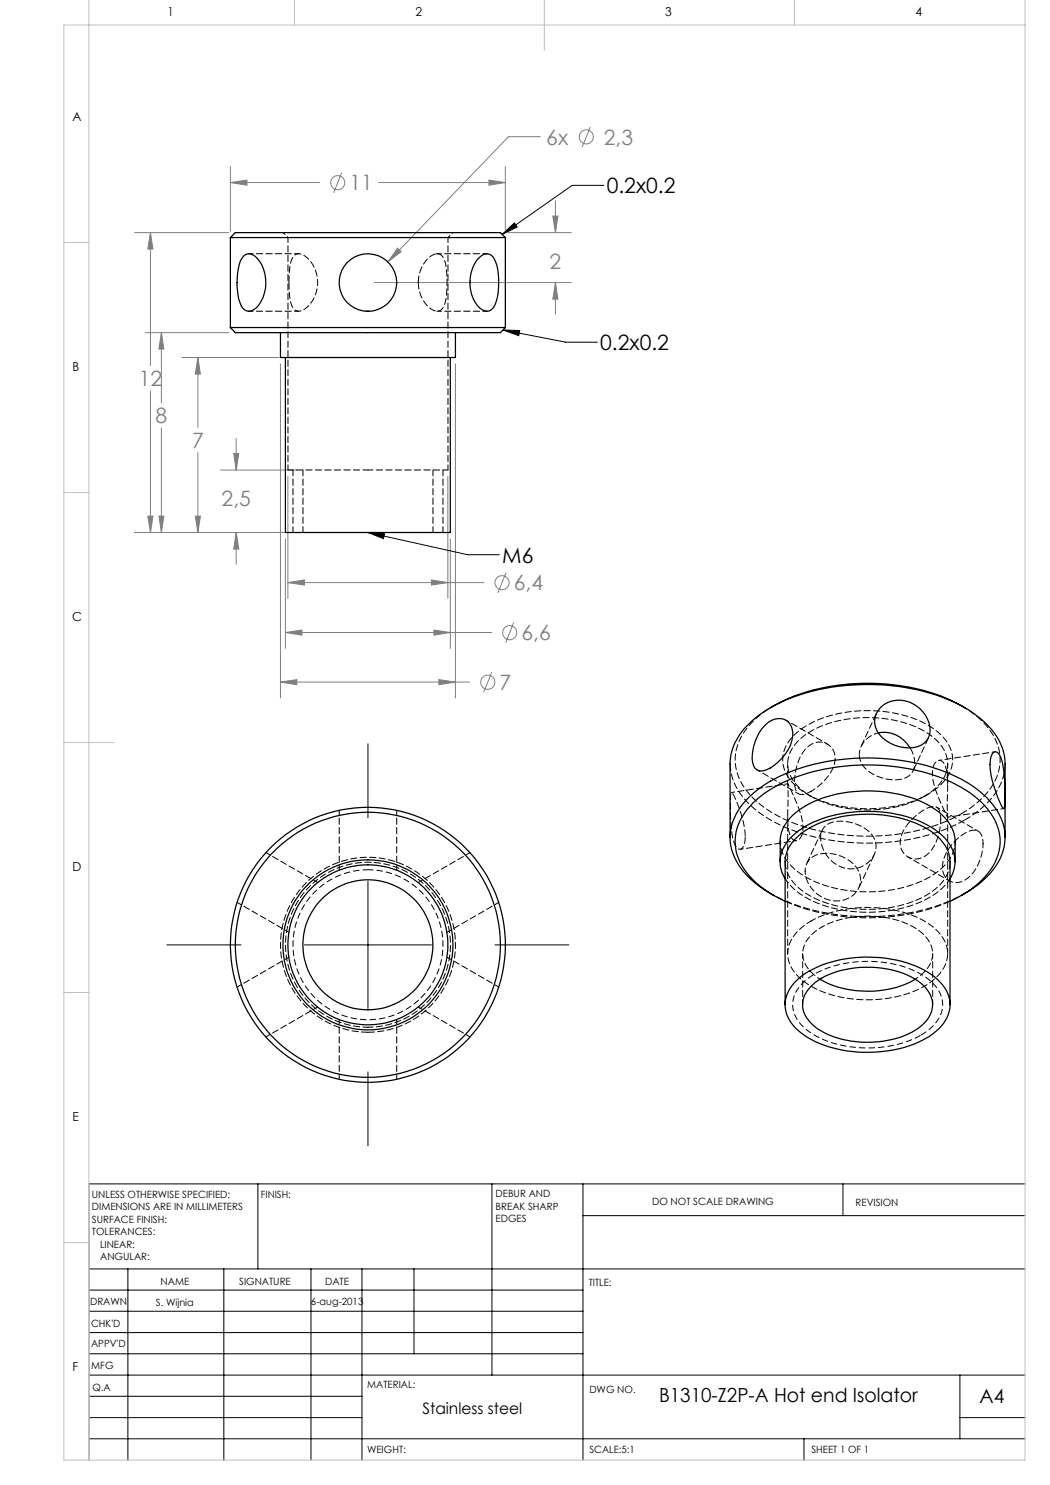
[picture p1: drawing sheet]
<svg xmlns="http://www.w3.org/2000/svg" width="210mm" height="297mm" viewBox="0 0 210 297" stroke-linecap="round" stroke-linejoin="round" font-family="sans-serif">
<g fill="none" stroke="#808080" stroke-width=".2">
<path d="M46.1 36.5l3.3-.5v1zM46.1 33.3v12.9M46.1 36.5h17.8M68.3 34.5l-1.6 4.1M75.7 36.5h25.4M97.8 36l3.3 .5-3.3 .5zM101.1 33.3v12.9M108.1 27.3h-6.4l-24.1 25.1M118.1 25.4l-1.6 4M26.9 46.5h18.9M30.1 46.5l.5 3.3h-1zM30.1 46.5v26.6"/>
<path d="M74.9 56.5h39.4M79.5 49.6l.7 .7-2.6 2.1zM101.4 46.5h12.9M110.6 43.2h1l-.5 3.3zM111.1 56.5l.5 3.3h-1zM111.1 40.2v6.3M111.1 56.5v6.4M29.1 66.5h16.7M30.1 78.2v28.3M32.3 66.5l.5 3.3h-1zM32.3 66.5v14.1M36.4 71.5h19.4"/>
<path d="M39.6 71.5l.5 3.3h-1zM39.6 71.5v14M56.1 72.8v66.8M91.1 72.8v66.8M32.3 85.6v20.9M39.6 90.5v16M44.1 94h15.2M46.7 90.7h1.1l-.6 3.3zM47.2 87.7v6.3M57.6 95.3v24.4M89.6 95.3v24.4M26.9 106.5h32.4"/>
<path d="M29.6 103.2h1l-.5 3.3zM31.8 103.2h1l-.5 3.3zM39.1 103.2h1l-.5 3.3zM47.2 106.5l.6 3.3h-1.1zM47.2 106.5v6.4M57.1 107.8v21.9M57.6 116.5h39.2M57.6 116.5l3.3-.5v1zM86.3 116l3.3 .5-3.3 .5zM90.1 107.8v21.9M101.2 114.5l-1.6 4.1M56.1 136.4l3.3-.5v1z"/>
<path d="M56.1 136.4h37.8M57.1 126.5l3.3-.5v1zM57.1 126.5h41.2M86.8 126l3.3 .5-3.3 .5zM87.8 135.9l3.3 .5-3.3 .5zM98.4 134.4l-1.7 4.1M102.7 124.5l-1.6 4"/>
<circle cx="67.5" cy="36.5" r="1.42"/>
<circle cx="117.3" cy="27.4" r="1.41"/>
<circle cx="100.4" cy="116.5" r="1.41"/>
<circle cx="97.5" cy="136.4" r="1.41"/>
<circle cx="101.9" cy="126.5" r="1.42"/>
</g>
<path d="M73.6 173.9a15 15 0 0 0-13.2 22.2 15 15 0 0 0 25.8 1 15 15 0 0 0-11.5-23.1l-1.1-.1" fill="none" stroke="#000" stroke-width=".2" stroke-dasharray="1.3 .6" stroke-dashoffset=".2" stroke-linecap="butt"/>
<path d="M184.1 207.1a23.3 23.3 0 0 1-21.6-.3 6.9 6.9 0 0 1-3.9-6.7 8.8 8.8 0 0 1 5.6-5.9 23.6 23.6 0 0 1 20.3 .8 6.9 6.9 0 0 1 4 6.7 7.9 7.9 0 0 1-4.4 5.4" fill="none" stroke="#000" stroke-width=".2" stroke-dasharray="1.3 .6" stroke-linecap="butt"/>
<g fill="none" stroke="#000" stroke-width=".2">
<path d="M120.8 37.1h-6.4l-14 9.8M100.4 46.9l2.5-2.3 .5 .8zM100.6 66l3.3 .1-.1 1zM100.6 66l12.5 2.4h6.4M73.6 106.5l3.3 .2-.2 1zM73.6 106.5l19.9 4.4h6.4M73.6 148.8v14.8M73.6 176.3v25.4M33.4 189h14.8M60.9 189h25.4M99 189h14.8M73.6 214.4v14.8"/>
<path d="M51.6 236.8v17M98.4 236.8v38.2M116.6 236.8v55.2M168.6 236.8v6.3M205 236.8h-187.2v55.2M17.8 253.8h187.2M17.8 258h98.8M25.6 253.8v38.2M44.8 253.8v38.2M62.2 253.8v38.2M72.4 253.8v38.2M82.8 253.8v17"/>
<path d="M116.6 243.1h88.4M17.8 270.8h98.8M17.8 266.5h98.8M17.8 262.3h98.8M17.8 279.3h54.6M17.8 275h187.2M192 275v12.8M17.8 287.8h187.2M17.8 283.5h54.6M160.8 287.8v4.2M192 283.5h13"/>
</g>
<path d="M17.8 0v292M58.9 0v5M108.9 0v10M158.9 0v5M205 0v292h-192.2v-287h192.2M12.8 48.5h5M12.8 98.5h5M12.8 148.5h10M12.8 198.5h5M12.8 248.5h5" fill="none" stroke="#c0c0c0" stroke-width=".2"/>
<path d="M58.6 106.5v-12.5M88.6 106.5v-12.5" fill="none" stroke="#000" stroke-width=".2" stroke-dasharray="1.3 .6" stroke-dashoffset=".1"/>
<path d="M30.1 46.5l.5 3.3h-1zM29.6 103.2h1l-.5 3.3zM47.2 106.5l.6 3.3h-1.1zM46.7 90.7h1.1l-.6 3.3zM39.1 103.2h1l-.5 3.3zM39.6 71.5l.5 3.3h-1zM31.8 103.2h1l-.5 3.3zM32.3 66.5l.5 3.3h-1zM57.1 126.5l3.3-.5v1zM86.8 126l3.3 .5-3.3 .5zM57.6 116.5l3.3-.5v1zM86.3 116l3.3 .5-3.3 .5zM56.1 136.4l3.3-.5v1zM87.8 135.9l3.3 .5-3.3 .5zM46.1 36.5l3.3-.5v1zM97.8 36l3.3 .5-3.3 .5zM79.5 49.6l-1.9 2.8 2.6-2.1zM110.6 43.2h1l-.5 3.3zM111.1 56.5l.5 3.3h-1z" fill="#808080"/>
<path d="M73.6 106.5l3.3 .2-.2 1zM100.4 46.9l2.5-2.3 .5 .8zM100.6 66l3.3 .1-.1 1z" fill="#000"/>
<g fill="none" stroke="#000" stroke-width=".25">
<path d="M46.1 47.5l1-1h53l1 1M46.1 47.5h55M46.1 47.5v18M48.7 51.2a1.85 1.85 0 0 1 2.8 .6 7.7 7.7 0 0 1-.1 9.7 1.92 1.92 0 0 1-2.5 .5 5.8 5.8 0 0 1-1.4-4 12 12 0 0 1 .9-6.3zM95.7 51.7a2 2 0 0 1 2.4-.7 5.3 5.3 0 0 1 1.6 3.8 11.5 11.5 0 0 1-1 6.7 1.65 1.65 0 0 1-2.7 .1 7.6 7.6 0 0 1-.3-9.9zM101.1 47.5v18M46.1 65.5h55M46.1 65.5l1 1h53l1-1M56.1 66.5v5h35v-5M57.1 71.5v35h33v-35M152.9 145.1a3.2 3.2 0 0 1 5-.4 5.3 5.3 0 0 1-.8 6.1 7.7 7.7 0 0 1-4.9 3.4 1.72 1.72 0 0 1-1.7-1.7 9.5 9.5 0 0 1 2.4-7.4zM154.1 141.6a39.2 39.2 0 0 1 22.7-4.8 36 36 0 0 1 16.2 4.8"/>
<path d="M175.7 146.6a6 6 0 0 1 6.3 2.9M176.2 141.4a6.1 6.1 0 0 1 9.6 3.2 3.7 3.7 0 0 1-4.1 5 7.5 7.5 0 0 1-6.3-3.4 3.8 3.8 0 0 1 .8-4.8zM198.5 150.6a.7 .7 0 0 1 1.2 .1 12.5 12.5 0 0 1 1.2 6.1 19.3 19.3 0 0 1-.1 4.9 1.12 1.12 0 0 1-.7-.9 22.4 22.4 0 0 1-2.1-7.9 3.8 3.8 0 0 1 .5-2.3zM146 167.5v-14.7a11.3 11.3 0 0 1 4.2-8.5 31.4 31.4 0 0 1 16.1-6.9 43.5 43.5 0 0 1 25.4 3.5 17.2 17.2 0 0 1 8.7 8.6l.5 1.6 .1 1.6v14.8M154.8 179.1a16.4 16.4 0 0 1-8.5-9.2 10.6 10.6 0 0 1 3.6-10.6 29.9 29.9 0 0 1 15.7-7 44.1 44.1 0 0 1 25.6 3 16.8 16.8 0 0 1 9.4 9.3 10.5 10.5 0 0 1-3.1 10.7l-2.3 1.9-2.9 1.9M156 172.4v-4.1a8.2 8.2 0 0 1 4.4-6.7 25.8 25.8 0 0 1 16.8-3.2 19.6 19.6 0 0 1 11.7 5.1 7.1 7.1 0 0 1 2.1 4.8v4.1M157 175.8a6.5 6.5 0 0 1 1.5-8.6 21.3 21.3 0 0 1 13.3-4.9 24.8 24.8 0 0 1 15.3 3.7 7.5 7.5 0 0 1 3.8 7.7l-.9 2.1M157 180.3a17.4 17.4 0 0 1-9.3-8.6 9.6 9.6 0 0 1 2.3-10.5 26.4 26.4 0 0 1 13.7-7.1 42.7 42.7 0 0 1 26.6 2.3 17.4 17.4 0 0 1 9 8.4 9.7 9.7 0 0 1-2.3 10.6 21.4 21.4 0 0 1-7 4.9M158.8 196.7a17.8 17.8 0 0 1 10.3-4.9 25.4 25.4 0 0 1 16.5 2.6 7.7 7.7 0 0 1 4.4 7.3 9.2 9.2 0 0 1-5.6 6.4 25.8 25.8 0 0 1-22.9-.6 8.5 8.5 0 0 1-4.5-6.1 6.5 6.5 0 0 1 1.8-4.7zM162.6 196.9a17.1 17.1 0 0 1 12-3.4 15.4 15.4 0 0 1 10.5 4 5 5 0 0 1-.9 7.7 18.4 18.4 0 0 1-13.1 3.1 14.9 14.9 0 0 1-8.9-3.7 4.9 4.9 0 0 1 .4-7.7zM164 195.9a20.2 20.2 0 0 0 19.1 0M157 200.9v-28.5a7.7 7.7 0 0 1 4.1-6.3 25.3 25.3 0 0 1 18.4-2.6 15.8 15.8 0 0 1 9 4.9l1 1.7 .5 1.8v29"/>
<circle cx="73.6" cy="56.5" r="5.8"/>
<circle cx="73.6" cy="189" r="16"/>
<circle cx="73.6" cy="189" r="26.5"/>
<circle cx="73.6" cy="189" r="27.5"/>
<circle cx="73.6" cy="189" r="17"/>
<circle cx="73.6" cy="189" r="13"/>
</g>
<g fill="none" stroke="#000" stroke-width=".2" stroke-dasharray="1.3 .6">
<path d="M49.8 50.7h.1M57.8 56.5l.1 2.7a4.2 4.2 0 0 0 1.2 2.9 2.52 2.52 0 0 0 2.9-1.3 6.7 6.7 0 0 0-1.5-9.9 1.56 1.56 0 0 0-2.3 1.2l-.3 1.5-.1 2.9M59.7 50.7h.1M79.3 56.4v.1M79.3 56.5v.4M83.7 56.5a6.3 6.3 0 0 0 3 5.6 1.56 1.56 0 0 0 2.3-1.3 19.8 19.8 0 0 0-.2-9 1.56 1.56 0 0 0-2.6-.6 6.5 6.5 0 0 0-2.5 5.3M83.7 56.5v-.2M87.2 50.8h.2M87.4 50.7h.1M94 56.1v.5M97.4 50.8h-.2M49.7 62.2h.1"/>
<path d="M87.4 62.2h.1M97.2 62.2h.2M192.3 141.1a14.7 14.7 0 0 1 7.5 8.9 10.6 10.6 0 0 1-4.1 10.4l-1.6 1.2-1.8 1.2M73.6 206.4a17.5 17.5 0 0 0 15.3-25.9 17.5 17.5 0 0 0-30.1-.9 17.5 17.5 0 0 0 13.7 26.8h1.1"/>
</g>
<path d="M73.9 62.2h-1M157.5 152.8v4.1M189.5 156.9v-4.1M191 168.3a8 8 0 0 1-4 6.4 26.2 26.2 0 0 1-18.7 3.2 17.2 17.2 0 0 1-10.9-5.7l-1-1.8-.4-2.1" fill="none" stroke="#000" stroke-width=".2" stroke-dasharray="1.3 .6" stroke-dashoffset=".5"/>
<path d="M57.6 94h16M73.6 94h16M184.8 159.3a24.8 24.8 0 0 1-23.1-.3 7.3 7.3 0 0 1-4.1-7.2 9.4 9.4 0 0 1 5.8-6.2 25.2 25.2 0 0 1 21.6 .7 7.6 7.6 0 0 1 4.5 7.1 8.3 8.3 0 0 1-4.7 5.9M157.5 163.3v27.4M160.5 190.7v10.2M162.2 184.2a24.8 24.8 0 0 1 23.2 .3 7.3 7.3 0 0 1 4 7.2 9.4 9.4 0 0 1-5.7 6.2 25.2 25.2 0 0 1-21.7-.8 7.6 7.6 0 0 1-4.4-7 8.3 8.3 0 0 1 4.6-5.9M189.5 190.7v-27.4M186.5 200.9v-10.2" fill="none" stroke="#000" stroke-width=".2" stroke-dasharray="1.3 .6" stroke-dashoffset=".3"/>
<g fill="none" stroke="#000" stroke-width=".2" stroke-dasharray="1.3 .6" stroke-dashoffset=".4">
<path d="M59.7 50.7h-9.9M97.4 50.7h-10M49.8 62.2h9.9M87.4 62.2h10M161.5 158.9l.7 .4M162.2 158.3a10.5 10.5 0 0 0 4.7-5.4 3.2 3.2 0 0 0-1.2-4 3.2 3.2 0 0 0-4.1 .4 9.9 9.9 0 0 0-2.5 8.6 1.31 1.31 0 0 0 1.8 .9l1.3-.5M175.7 146.6a4.8 4.8 0 0 0-3.9 4.3M184.9 159.3l.7-.4M63.5 176.5l-10.3-6M67.8 162.1v11.9M79.3 174v-11.9M94 170.5l-10.3 6"/>
<path d="M188.2 163.9a10.3 10.3 0 0 1-2.4 6.7 3.3 3.3 0 0 1-4.4 .7 3.3 3.3 0 0 1-1.1-4.3 10.4 10.4 0 0 1 6-5.7 1.31 1.31 0 0 1 1.7 1.1l.2 1.5M193 178.7a42.5 42.5 0 0 1-27 4 35.6 35.6 0 0 1-11.9-4M196.6 168.7a2.77 2.77 0 0 0-1.1-2.5 4 4 0 0 0-3.6 1.2 8.4 8.4 0 0 0-3.4 6.2 2.82 2.82 0 0 0 1.4 2.6 2.82 2.82 0 0 0 3-.1 9 9 0 0 0 3.7-7.4M47.4 180.5l10.4 6M57.8 191.4l-10.4 6M89.4 186.5l10.4-6M99.8 197.4l-10.4-6M53.2 207.4l10.3-6M67.8 203.9v11.9M79.3 215.8v-11.9M83.7 201.4l10.3 6"/>
</g>
<path d="M56.6 46.5l1 1M89.6 47.5l1-1M157.6 156.8l-11.3 1.7M186.5 154.7a23.7 23.7 0 0 0 2.8 8.4l.2 .3v-3.1a23.7 23.7 0 0 0-.4-7 1.38 1.38 0 0 0-1.5-1.2 2.41 2.41 0 0 0-1.1 2.6M199 150.3l-11.2 1.8M148.1 169.9l11.2-1.8M160.6 165.5a2.25 2.25 0 0 1-1.4 2.6 1.49 1.49 0 0 1-1.2-1.2 22.3 22.3 0 0 1-.4-6.9v-3.2l.4 .7a30.4 30.4 0 0 1 2.5 7.2l.1 .8M189.5 163.5l11.3-1.8M164 195.8a6 6 0 0 1-3.3-6.1 7.1 7.1 0 0 1 3.6-4.3" fill="none" stroke="#000" stroke-width=".2" stroke-dasharray="1.3 .6" stroke-dashoffset=".7"/>
<path d="M57.6 47.5v46.5M89.6 94v-46.5M190 175.7a15.6 15.6 0 0 1-10 6 27.5 27.5 0 0 1-19-2.3l-2.1-1.5-1.1-1.1-.8-1.1M73.6 205.4a16.5 16.5 0 0 0 14.5-24.4 16.5 16.5 0 0 0-28.4-.9 16.5 16.5 0 0 0 12.8 25.3h1.1" fill="none" stroke="#000" stroke-width=".2" stroke-dasharray="1.3 .6" stroke-dashoffset=".2"/>
<path d="M60.6 94v12.5M86.6 106.5v-12.5M193 164a15.5 15.5 0 0 0 7.8-9l.2-2.2" fill="none" stroke="#000" stroke-width=".2" stroke-dasharray="1.3 .6" stroke-dashoffset=".1"/>
<path d="M171.8 150.9a4.9 4.9 0 0 0 3.5 4.3 6.9 6.9 0 0 0 6.5 0 3.9 3.9 0 0 0 .6-4.9l-.4-.8M175.3 142.6l-3.1 6.7M182.6 154.1l3.1-6.6M164.4 166.1l-3.1 6.6M171.8 177.6l3.1-6.7M190 172.4a7.8 7.8 0 0 1-4.1 6.2 25.6 25.6 0 0 1-20.2 2.1 13.2 13.2 0 0 1-7.9-5.5l-.5-1.2-.3-1.6" fill="none" stroke="#000" stroke-width=".2" stroke-dasharray="1.3 .6" stroke-dashoffset="-.2"/>
<path d="M151.4 154l8.3 4.8M165.5 148.8l-8.3-4.8M185.6 158.9a8.7 8.7 0 0 0 4.9-6.7 7.9 7.9 0 0 0-4.2-6.8 26.3 26.3 0 0 0-20.5-2.2 13.8 13.8 0 0 0-8.6 6 6.3 6.3 0 0 0 1.7 7.7 21.3 21.3 0 0 0 14.1 4.8 25 25 0 0 0 12.6-2.8M161 174.2a6.2 6.2 0 0 0 9.3 5.1 4.1 4.1 0 0 0-.2-7 7.2 7.2 0 0 0-7.6-.9 3.3 3.3 0 0 0-1.5 2.8M164.1 167.6a3.4 3.4 0 0 1 3.9-3.4 8.4 8.4 0 0 1 6.4 2.8 4.3 4.3 0 0 1-2.6 6.5 6.2 6.2 0 0 1-7.7-5.9M181.6 171.4l8.3 4.8M192.3 162.8a40.9 40.9 0 0 1-26.1 3.8 29.5 29.5 0 0 1-15.5-6.9 10.1 10.1 0 0 1-3-11.2 15.6 15.6 0 0 1 7.1-7.4M195.6 166.2l-8.2-4.8M164.3 185.4a20.1 20.1 0 0 1 19.2 .5 5.4 5.4 0 0 1 2.7 6.6l-1 1.6-1 .9-1.1 .8" fill="none" stroke="#000" stroke-width=".2" stroke-dasharray="1.3 .6" stroke-dashoffset=".6"/>
<path d="M146 152.8a12 12 0 0 0 5.2 9.2 34.9 34.9 0 0 0 19.4 6.5 41.1 41.1 0 0 0 22.4-4.5M149 167.3a19.7 19.7 0 0 0-2.7-8.8 11.3 11.3 0 0 0-.2 4.4 14.7 14.7 0 0 0 1.1 6.4 .77 .77 0 0 0 .7 .5 .77 .77 0 0 0 .7-.4l.4-1v-1.1M157 180.2a42.6 42.6 0 0 0 33 0" fill="none" stroke="#000" stroke-width=".2" stroke-dasharray="1.3 .6" stroke-dashoffset="-.1"/>
<g font-size="4.2" fill="#808080">
<text x="109.3" y="28.9">6x</text>
<text x="120.8" y="28.9">2,3</text>
<text x="69.9" y="38.1">11</text>
<text x="109.9" y="53.8">2</text>
<text x="27.7" y="77.2">12</text>
<text x="31.1" y="84.7">8</text>
<text x="38.4" y="89.6">7</text>
<text x="44.3" y="101.2">2,5</text>
<text x="102.8" y="118.1">6,4</text>
<text x="104.3" y="128.1">6,6</text>
<text x="99.9" y="138">7</text>
</g>
<g font-size="4.2">
<text x="121.3" y="38.7">0.2x0.2</text>
<text x="120" y="70">0.2x0.2</text>
<text x="100.4" y="112.6">M6</text>
</g>
<g font-size="3.9">
<text x="131.8" y="280.5">B1310-Z2P-A Hot end Isolator</text>
<text x="195.9" y="280.6">A4</text>
</g>
<text font-size="3.2" x="84.5" y="282.8">Stainless steel</text>
<g font-size="2.5">
<text x="33.5" y="3.2">1</text>
<text x="83.1" y="3.2">2</text>
<text x="133.1" y="3.2">3</text>
<text x="183.1" y="3.2">4</text>
<text x="14.5" y="24.2">A</text>
<text x="14.5" y="74.2">B</text>
<text x="14.5" y="124.2">C</text>
<text x="14.5" y="174.2">D</text>
<text x="14.5" y="224.2">E</text>
<text x="14.5" y="274.2">F</text>
</g>
<g font-size="2">
<text x="18.4" y="239.6">UNLESS OTHERWISE SPECIFIED:</text>
<text x="52.2" y="239.6">FINISH:</text>
<text x="99.1" y="239.5">DEBUR AND</text>
<text x="18.4" y="242.1">DIMENSIONS ARE IN MILLIMETERS</text>
<text x="18.4" y="244.6">SURFACE FINISH:</text>
<text x="99.1" y="242">BREAK SHARP</text>
<text x="99.1" y="244.5">EDGES</text>
<text x="130.4" y="241">DO NOT SCALE DRAWING</text>
<text x="171.1" y="241.2">REVISION</text>
<text x="18.4" y="247.1">TOLERANCES:</text>
<text x="20" y="249.6">LINEAR:</text>
<text x="20" y="252.1">ANGULAR:</text>
<text x="32.1" y="257">NAME</text>
<text x="47.8" y="256.9">SIGNATURE</text>
<text x="65" y="256.9">DATE</text>
<text x="117.8" y="257.2">TITLE:</text>
<text x="18" y="261.1">DRAWN</text>
<text x="31.2" y="261.1">S. Wijnia</text>
<text x="62.2" y="260.9">6-aug-2013</text>
<text x="18.2" y="269.4">APPV'D</text>
<text x="18.2" y="265.3">CHK'D</text>
<text x="18.3" y="273.8">MFG</text>
<text x="18.5" y="278.1">Q.A</text>
<text x="73.4" y="277.5">MATERIAL:</text>
<text x="117.9" y="278.6">DWG NO.</text>
<text x="73.4" y="290.5">WEIGHT:</text>
<text x="117.9" y="290.6">SCALE:5:1</text>
<text x="162.3" y="290.6">SHEET 1 OF 1</text>
</g>
</svg>
